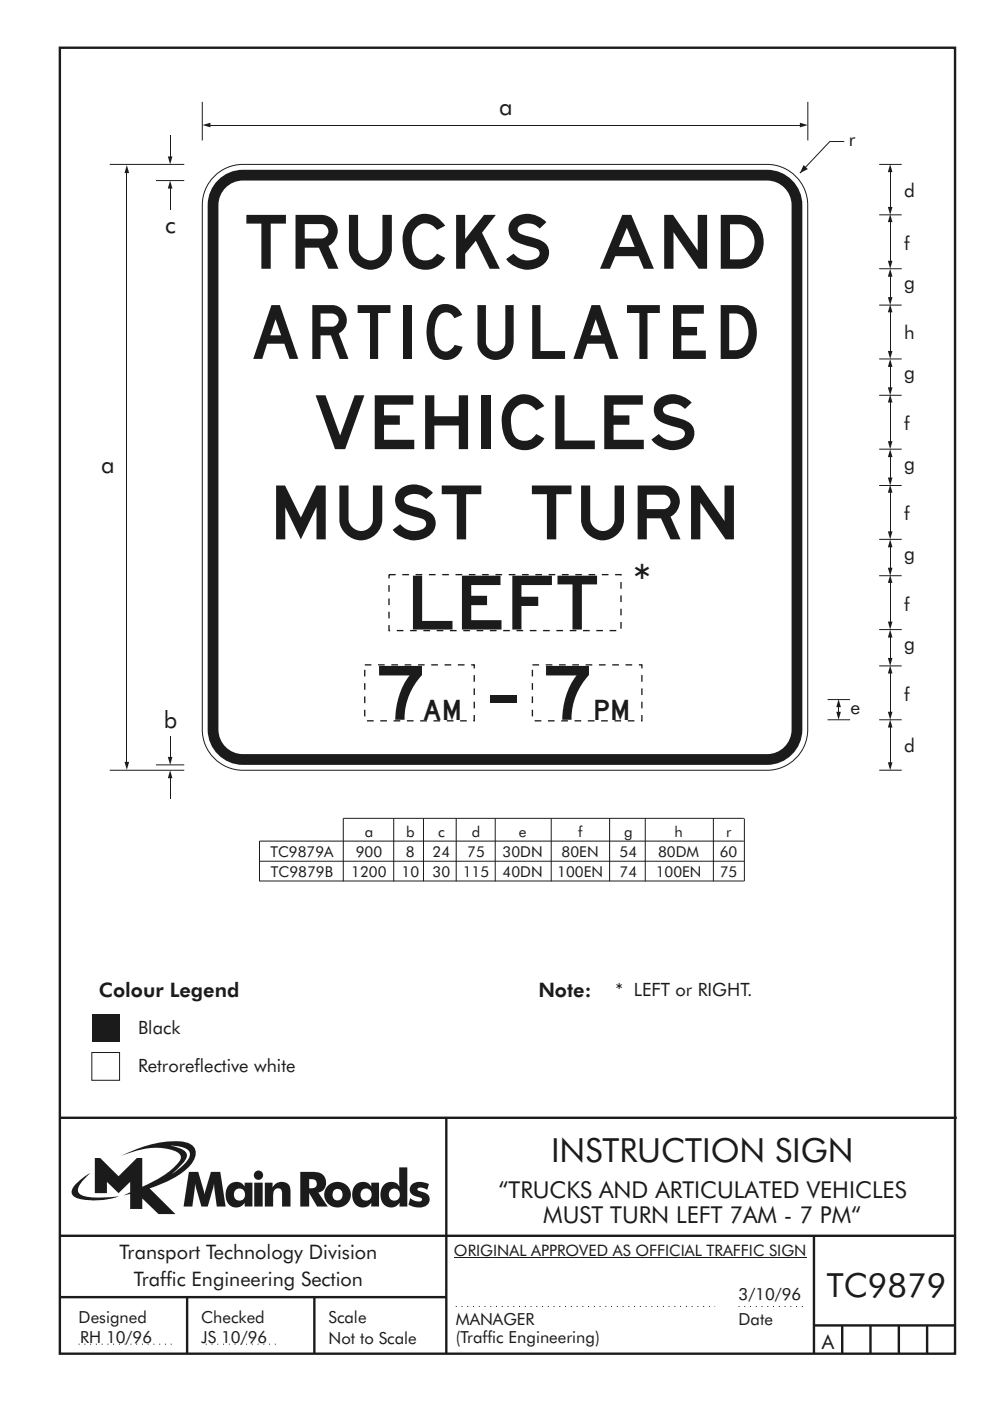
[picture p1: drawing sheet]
<svg xmlns="http://www.w3.org/2000/svg" width="210mm" height="297mm" viewBox="0 0 210 297" stroke-linecap="round" stroke-linejoin="round" font-family="sans-serif">
<g fill="none" stroke="#1f1a17" stroke-width=".51">
<path d="M12.7 10.1h189.9v276.9h-189.9zM12.7 237h190.3M94.7 236.9v50.1M12.7 262h190M12.7 275h82M39.7 275v12M66.7 275v12M172.7 262v25M172.7 281h30M178.7 281v6M184.7 281v6M190.7 281v6"/>
<path d="M196.7 281v6"/>
</g>
<path d="M96.7 277h55M156.7 277h14M16.7 285h20.3M43.7 285h15" fill="none" stroke="#1f1a17" stroke-width=".21" stroke-dasharray=".2 1" stroke-linecap="butt"/>
<path d="M36.1 242.9a5.8 5.8 0 0 1 3.9 1 1.58 1.58 0 0 1-.2 2.1l-1.1 1.2-2.3 1.8 .9-.9a6.5 6.5 0 0 0 2.4-3.2 2.43 2.43 0 0 0-2.3-1.7zM20.1 245.5v7.5h2.6v-2.4l2.5 2.4 2.4-2.4v2.2l-1.3 .6 1.3-.3v3.2h2.6v-2.2l3.4 3.3h3.6l-5.5-5.4a20.1 20.1 0 0 0 8.7-5 3.1 3.1 0 0 0 .8-3.8 3.8 3.8 0 0 0-3.1-1.2 25.1 25.1 0 0 0-12.4 3.1 16.1 16.1 0 0 1 11.1-1.2 1.56 1.56 0 0 1 1.5 2 17.9 17.9 0 0 1-8.1 5.7v-6.1h-1.2l-3.8 3.9-3.9-3.9zM16.2 250.9a1.82 1.82 0 0 0-.6 2.7 9.9 9.9 0 0 0 5.8 .9l1.9-.3 2-.6a22.2 22.2 0 0 1-7.7-.1 1.33 1.33 0 0 1-.8-2.2l1-1.2 1.3-1.4-1.4 .9zM65.6 250a1.13 1.13 0 0 1 1.2 .2 1.13 1.13 0 0 1 .4 1.2 1.26 1.26 0 0 1-1.6 .5zM63.7 248.5v7.3h1.9v-2.9l1.7 2.9h2.2l-2-2.9a2.25 2.25 0 0 0 1.6-2.7 2.25 2.25 0 0 0-2.6-1.7zM68.9 253.3a2.8 2.8 0 0 0 5.6 0 2.8 2.8 0 0 0-5.6 0zM71 252.3a1.15 1.15 0 0 1 1.7 1 1.15 1.15 0 0 1-1.7 1 1.46 1.46 0 0 1 0-2zM75.5 251.1a3.2 3.2 0 0 0 .4 4.7 2.13 2.13 0 0 0 2.9-.8v.8h1.6v-5.1h-1.6v.9a2.07 2.07 0 0 0-3.3-.5zM76.9 252.2a1.23 1.23 0 0 1 1.7 .3 1.23 1.23 0 0 1-.2 1.7 1.23 1.23 0 0 1-1.7-.1 1.55 1.55 0 0 1 .2-1.9zM84.7 247.5l.1 4.1a2.16 2.16 0 0 0-2.4-1 2.16 2.16 0 0 0-1.6 2 2.52 2.52 0 0 0 2.7 3.4 2.11 2.11 0 0 0 1.3-1v.8h1.6v-8.3zM82.9 252.2a1.24 1.24 0 0 1 1.9 1.1 1.24 1.24 0 0 1-1.9 1 1.47 1.47 0 0 1 0-2.1zM87.5 251a1.52 1.52 0 0 0-.5 1.7 1.52 1.52 0 0 0 1.5 1 .82 .82 0 0 1 1 .8 2.07 2.07 0 0 1-2.5-.5l-.3 1.4a3.8 3.8 0 0 0 3.9 .1 1.56 1.56 0 0 0 .5-1.7 1.56 1.56 0 0 0-1.4-1.1 1.25 1.25 0 0 1-1.1-.5 1.21 1.21 0 0 1 1.7-.1l.3 .2 .4-1.3a3.7 3.7 0 0 0-3.5 0zM40.1 248.5l-1.2 7.3h1.9l.6-4.8 1.3 4.8h1.4l1.3-4.8 .6 4.8h1.9l-1.2-7.3h-1.9l-1.4 4.8-1.3-4.8zM48.7 251.1a3.2 3.2 0 0 0 .4 4.7 2.13 2.13 0 0 0 2.8-.8v.8h1.7v-5.1h-1.7v.9a2.07 2.07 0 0 0-3.2-.5zM50.1 252.2a1.23 1.23 0 0 1 1.6 .3 1.23 1.23 0 0 1-.2 1.7 1.23 1.23 0 0 1-1.7-.1 1.55 1.55 0 0 1 .3-1.9zM53.9 250.7v5.1h1.8v-5.1zM53.8 249.2a1 1 0 0 0 2 0 1 1 0 0 0-2 0zM56.2 250.7v5.1h1.7a5.4 5.4 0 0 1 .4-3.6 .91 .91 0 0 1 1.1-.2 .91 .91 0 0 1 .4 1.1v2.7h1.8v-2.9a2 2 0 0 0-1.3-2.3 2 2 0 0 0-2.5 1.2v-1.1z" fill-rule="evenodd" fill="#1f1a17"/>
<path d="M96.3 266.7h74.7" fill="none" stroke="#1f1a17" stroke-width=".21"/>
<path d="M19.5 223.2h5.9v5.8h-5.9z" fill-rule="evenodd" fill="#fff" stroke="#1f1a17" stroke-width=".21"/>
<path d="M19.5 215h5.9v5.9h-5.9z" fill="#1f1a17"/>
<g fill="none" stroke="#1f1a17" stroke-width=".21">
<path d="M72.8 173.5h85M72.8 173.5v13.3M83.5 173.5v13.3M89.8 173.5v13.3M96.8 173.5v13.3M105.1 173.5v13.3M116.9 173.5v13.3M129.3 173.5v13.3M136.9 173.5v13.3M151.4 173.5v13.3M157.8 178.3h-102.7v8.5M157.9 173.5v13.3"/>
<path d="M55.1 186.8h102.7M55.1 182.6h102.8"/>
</g>
<path d="M43 26.5l1.6-.5v1l-1.6-.5 1.6-.5z" fill-rule="evenodd" fill="#1f1a17"/>
<path d="M44.5 26.5h125.4" fill="none" stroke="#1f1a17" stroke-width=".21"/>
<g fill="#1f1a17">
<path d="M169.7 26l1.7 .5-1.7 .5v-1l1.7 .5z" fill-rule="evenodd"/>
<path d="M188.9 152.6l.5 1.6h-1l.5-1.6 .5 1.6z" fill-rule="evenodd"/>
</g>
<path d="M188.9 154.1v7.7" fill="none" stroke="#1f1a17" stroke-width=".21"/>
<g fill="#1f1a17">
<path d="M188.4 161.6h1l-.5 1.7 .5-1.7-.5 1.7z" fill-rule="evenodd"/>
<path d="M188.9 34.8l.5 1.7h-1l.5-1.7 .5 1.7z" fill-rule="evenodd"/>
</g>
<path d="M188.9 36.4v7.6" fill="none" stroke="#1f1a17" stroke-width=".21"/>
<g fill="#1f1a17">
<path d="M188.4 43.9h1l-.5 1.7 .5-1.7-.5 1.7z" fill-rule="evenodd"/>
<path d="M188.9 141.1l.5 1.7h-1l.5-1.7 .5 1.7z" fill-rule="evenodd"/>
</g>
<path d="M188.9 142.6v8.5" fill="none" stroke="#1f1a17" stroke-width=".21"/>
<g fill="#1f1a17">
<path d="M188.4 150.9h1l-.5 1.7 .5-1.7-.5 1.7z" fill-rule="evenodd"/>
<path d="M188.9 121.9l.5 1.7h-1l.5-1.7 .5 1.7z" fill-rule="evenodd"/>
</g>
<path d="M188.9 123.4v8.5" fill="none" stroke="#1f1a17" stroke-width=".21"/>
<g fill="#1f1a17">
<path d="M188.4 131.8h1l-.5 1.7 .5-1.7-.5 1.7z" fill-rule="evenodd"/>
<path d="M188.9 102.8l.5 1.7h-1l.5-1.7 .5 1.7z" fill-rule="evenodd"/>
</g>
<path d="M188.9 104.3v8.5" fill="none" stroke="#1f1a17" stroke-width=".21"/>
<g fill="#1f1a17">
<path d="M188.4 112.7h1l-.5 1.7 .5-1.7-.5 1.7z" fill-rule="evenodd"/>
<path d="M188.9 83.7l.5 1.6h-1l.5-1.6 .5 1.6z" fill-rule="evenodd"/>
</g>
<path d="M188.9 85.2v8.5" fill="none" stroke="#1f1a17" stroke-width=".21"/>
<g fill="#1f1a17">
<path d="M188.4 93.5h1l-.5 1.7 .5-1.7-.5 1.7z" fill-rule="evenodd"/>
<path d="M188.9 45.4l.5 1.7h-1l.5-1.7 .5 1.7z" fill-rule="evenodd"/>
</g>
<path d="M188.9 46.9v8.5" fill="none" stroke="#1f1a17" stroke-width=".21"/>
<g fill="#1f1a17">
<path d="M188.4 55.3h1l-.5 1.7 .5-1.7-.5 1.7z" fill-rule="evenodd"/>
<path d="M188.9 64.5l.5 1.7h-1l.5-1.7 .5 1.7z" fill-rule="evenodd"/>
</g>
<path d="M188.9 66.1v8.5" fill="none" stroke="#1f1a17" stroke-width=".21"/>
<g fill="#1f1a17">
<path d="M188.4 74.4h1l-.5 1.7 .5-1.7-.5 1.7z" fill-rule="evenodd"/>
<path d="M177.9 148.2l.5 1.7h-1l.5-1.7 .5 1.7z" fill-rule="evenodd"/>
<path d="M177.4 150.9h1l-.5 1.7 .5-1.7-.5 1.7z" fill-rule="evenodd"/>
<path d="M188.9 133.5l.5 1.7h-1l.5-1.7 .5 1.7z" fill-rule="evenodd"/>
</g>
<path d="M177.9 149.8l.1 1.3z" fill="#1f1a17"/>
<path d="M188.9 135v4.6" fill="none" stroke="#1f1a17" stroke-width=".21"/>
<g fill="#1f1a17">
<path d="M188.4 139.5h1l-.5 1.7 .5-1.7-.5 1.7z" fill-rule="evenodd"/>
<path d="M188.9 114.4l.5 1.6h-1l.5-1.6 .5 1.6z" fill-rule="evenodd"/>
</g>
<path d="M188.9 115.9v4.6" fill="none" stroke="#1f1a17" stroke-width=".21"/>
<g fill="#1f1a17">
<path d="M188.4 120.4h1l-.5 1.7 .5-1.7-.5 1.7z" fill-rule="evenodd"/>
<path d="M188.9 95.2l.5 1.7h-1l.5-1.7 .5 1.7z" fill-rule="evenodd"/>
</g>
<path d="M188.9 96.8v4.6" fill="none" stroke="#1f1a17" stroke-width=".21"/>
<g fill="#1f1a17">
<path d="M188.4 101.2h1l-.5 1.7 .5-1.7-.5 1.7z" fill-rule="evenodd"/>
<path d="M188.9 76.1l.5 1.7h-1l.5-1.7 .5 1.7z" fill-rule="evenodd"/>
</g>
<path d="M188.9 77.6v4.7" fill="none" stroke="#1f1a17" stroke-width=".21"/>
<g fill="#1f1a17">
<path d="M188.4 82.1h1l-.5 1.7 .5-1.7-.5 1.7z" fill-rule="evenodd"/>
<path d="M188.9 57l.5 1.7h-1l.5-1.7 .5 1.7z" fill-rule="evenodd"/>
</g>
<path d="M188.9 58.5v4.6" fill="none" stroke="#1f1a17" stroke-width=".21"/>
<path d="M188.4 63h1l-.5 1.7 .5-1.7-.5 1.7z" fill-rule="evenodd" fill="#1f1a17"/>
<path d="M179.1 30h-3l-6.4 6.7" fill="none" stroke="#1f1a17" stroke-width=".21"/>
<path d="M170.5 35l.9 .8-1.7 .9 .8-1.7-.8 1.7z" fill-rule="evenodd" fill="#1f1a17"/>
<g fill="none" stroke="#1f1a17" stroke-width=".21">
<path d="M42.9 21.6v8.2M171.4 21.6v8.2M186.5 34.9h4.8M186.5 45.6h4.8M186.5 57h4.8M186.5 64.7h4.8M186.5 76.1h4.8M186.5 83.8h4.8M186.5 95.2h4.8M186.5 102.9h4.8M186.5 114.4h4.8M186.5 122.1h4.8"/>
<path d="M186.5 133.5h4.8M175.6 152.6h4.8M175.6 148.3h4.8M186.5 152.6h4.8M186.5 141.2h4.8M186.5 163.3h4.8"/>
</g>
<path d="M45.4 37.4a8.6 8.6 0 0 1 6.1-2.5h111.3a8.6 8.6 0 0 1 8.6 8.6v111.2a8.6 8.6 0 0 1-8.6 8.6h-111.3a8.6 8.6 0 0 1-8.6-8.6v-111.2a8.6 8.6 0 0 1 2.5-6.1z" fill-rule="evenodd" fill="#fff" stroke="#1f1a17" stroke-width=".21"/>
<path d="M45.9 38.6a7.5 7.5 0 0 1 5.6-2.6h111.3a7.5 7.5 0 0 1 7.4 7.5v111.2a7.5 7.5 0 0 1-7.4 7.5h-111.3a7.5 7.5 0 0 1-7.4-7.5v-111.2a7.4 7.4 0 0 1 1.8-4.9z" fill-rule="evenodd" fill="#1f1a17"/>
<path d="M47.9 39.8a5.2 5.2 0 0 1 3.6-1.5h111.3a5.2 5.2 0 0 1 5.1 5.2v111.2a5.2 5.2 0 0 1-5.1 5.2h-111.3a5.2 5.2 0 0 1-5.2-5.2v-111.2a5.2 5.2 0 0 1 1.6-3.7z" fill-rule="evenodd" fill="#fff"/>
<path d="M26.9 35l.5 1.7h-1l.5-1.7 .5 1.7z" fill-rule="evenodd" fill="#1f1a17"/>
<path d="M26.9 36.5v125.2" fill="none" stroke="#1f1a17" stroke-width=".21"/>
<path d="M26.4 161.5h1l-.5 1.7 .5-1.7-.5 1.7z" fill-rule="evenodd" fill="#1f1a17"/>
<path d="M36.1 164.9v4.5" fill="none" stroke="#1f1a17" stroke-width=".21"/>
<path d="M36.1 163.3l.5 1.7h-1z" fill-rule="evenodd" fill="#1f1a17"/>
<path d="M36.1 156v4.6" fill="none" stroke="#1f1a17" stroke-width=".21"/>
<path d="M35.6 160.5h1l-.5 1.7 .5-1.7-.5 1.7z" fill-rule="evenodd" fill="#1f1a17"/>
<path d="M36.1 28.7v4.6" fill="none" stroke="#1f1a17" stroke-width=".21"/>
<path d="M35.6 33.2h1l-.5 1.7 .5-1.7-.5 1.7z" fill-rule="evenodd" fill="#1f1a17"/>
<path d="M36.1 39.8v4.6" fill="none" stroke="#1f1a17" stroke-width=".21"/>
<path d="M36.1 38.3l.5 1.7h-1z" fill-rule="evenodd" fill="#1f1a17"/>
<path d="M23.3 34.9h15.8M33.1 38.3h6M23.3 163.3h15.8M33.1 162.2h6" fill="none" stroke="#1f1a17" stroke-width=".21"/>
<path d="M82.5 121.8h49.3v11.9h-49.3zM77.4 141h23.2v11.8h-23.2zM113 141h23.2v11.8h-23.2z" fill="none" stroke="#1f1a17" stroke-width=".28" stroke-dasharray="1.4 1.4" stroke-linecap="butt"/>
<g font-size="11.4" fill="#1f1a17">
<text x="52.3" y="57">TRUCKS</text>
<text x="127.3" y="57">AND</text>
<text x="53.7" y="76.1">ARTICULATED</text>
<text x="67" y="95.2">VEHICLES</text>
<text x="58.6" y="114.4">MUST</text>
<text x="112.8" y="114.4">TURN</text>
<text x="87.6" y="133.5">LEFT</text>
<text x="80.4" y="152.6">7</text>
<text x="104" y="152.6">-</text>
<text x="115.9" y="152.6">7</text>
</g>
<text font-size="9.5" fill="#1f1a17" x="134.3" y="126.4">*</text>
<g font-size="7.1" fill="#1f1a17">
<text x="116.9" y="246.4">INSTRUCTION SIGN</text>
<text x="175.4" y="275">TC9879</text>
</g>
<g font-size="5" fill="#1f1a17">
<text x="105.9" y="24.4">a</text>
<text x="35" y="49.4">c</text>
<text x="21.5" y="100.2">a</text>
<text x="34.7" y="154.3">b</text>
</g>
<g font-size="4.9" fill="#1f1a17">
<text x="105.7" y="254">“TRUCKS AND ARTICULATED VEHICLES</text>
<text x="115.3" y="259.3">MUST TURN LEFT 7AM - 7 PM“</text>
</g>
<g font-size="4.3" fill="#1f1a17">
<text x="89.9" y="152.6">AM</text>
<text x="126.3" y="152.6">PM</text>
</g>
<g font-size="4.2" fill="#1f1a17">
<text x="21" y="211.4">Colour Legend</text>
<text x="114.2" y="211.4">Note:</text>
<text x="25.4" y="267">Transport Technology Division</text>
<text x="28.4" y="272.6">Traffic Engineering Section</text>
<text x="174.4" y="285.9">A</text>
</g>
<g font-size="4" fill="#1f1a17">
<text x="180.1" y="30.9">r</text>
<text x="191.9" y="41.7">d</text>
<text x="191.9" y="52.9">f</text>
<text x="191.9" y="61.3">g</text>
<text x="191.9" y="71.8">h</text>
<text x="191.9" y="80.5">g</text>
<text x="191.9" y="91.2">f</text>
<text x="191.9" y="99.6">g</text>
<text x="191.9" y="110.3">f</text>
<text x="191.9" y="118.7">g</text>
<text x="191.9" y="129.5">f</text>
<text x="191.9" y="137.8">g</text>
<text x="191.9" y="148.6">f</text>
<text x="180.4" y="151.3">e</text>
<text x="191.9" y="159.4">d</text>
</g>
<g font-size="3.9" fill="#1f1a17">
<text x="130.6" y="211.2">* LEFT or RIGHT.</text>
<text x="29.3" y="219.2">Black</text>
<text x="29.3" y="227.3">Retroreflective white</text>
</g>
<g font-size="3.5" fill="#1f1a17">
<text x="156.7" y="275.6">3/10/96</text>
<text x="16.7" y="280.5">Designed</text>
<text x="42.7" y="280.5">Checked</text>
<text x="69.7" y="280.5">Scale</text>
<text x="96.7" y="281">MANAGER</text>
<text x="156.7" y="281">Date</text>
<text x="17" y="284.8">RH 10/96</text>
<text x="42.7" y="284.8">JS 10/96</text>
<text x="69.7" y="285">Not to Scale</text>
<text x="96.7" y="284.7">(Traffic Engineering)</text>
</g>
<text font-size="3.4" fill="#1f1a17" x="96.3" y="266.3">ORIGINAL APPROVED AS OFFICIAL TRAFFIC SIGN</text>
<g font-size="3.2" fill="#1f1a17">
<text x="77.4" y="177.5">a</text>
<text x="86.2" y="177.5">b</text>
<text x="93" y="177.5">c</text>
<text x="100.1" y="177.5">d</text>
<text x="110.1" y="177.5">e</text>
<text x="122.6" y="177.5">f</text>
<text x="132.4" y="177.5">g</text>
<text x="143.1" y="177.5">h</text>
<text x="154" y="177.5">r</text>
<text x="57.4" y="181.7">TC9879A</text>
<text x="57.5" y="185.9">TC9879B</text>
<text x="74.5" y="185.9">1200</text>
<text x="75.5" y="181.7">900</text>
<text x="85.2" y="185.9">10</text>
<text x="86.1" y="181.7">8</text>
<text x="91.8" y="181.7">24</text>
<text x="91.8" y="185.9">30</text>
<text x="98.2" y="185.9">115</text>
<text x="99.1" y="181.7">75</text>
<text x="106.6" y="181.7">30DN</text>
<text x="106.6" y="185.9">40DN</text>
<text x="118.2" y="185.8">100EN</text>
<text x="119.2" y="181.7">80EN</text>
<text x="131.4" y="181.7">54</text>
<text x="131.4" y="185.9">74</text>
<text x="139.1" y="185.8">100EN</text>
<text x="139.6" y="181.7">80DM</text>
<text x="152.7" y="181.7">60</text>
<text x="152.7" y="185.9">75</text>
</g>
</svg>
